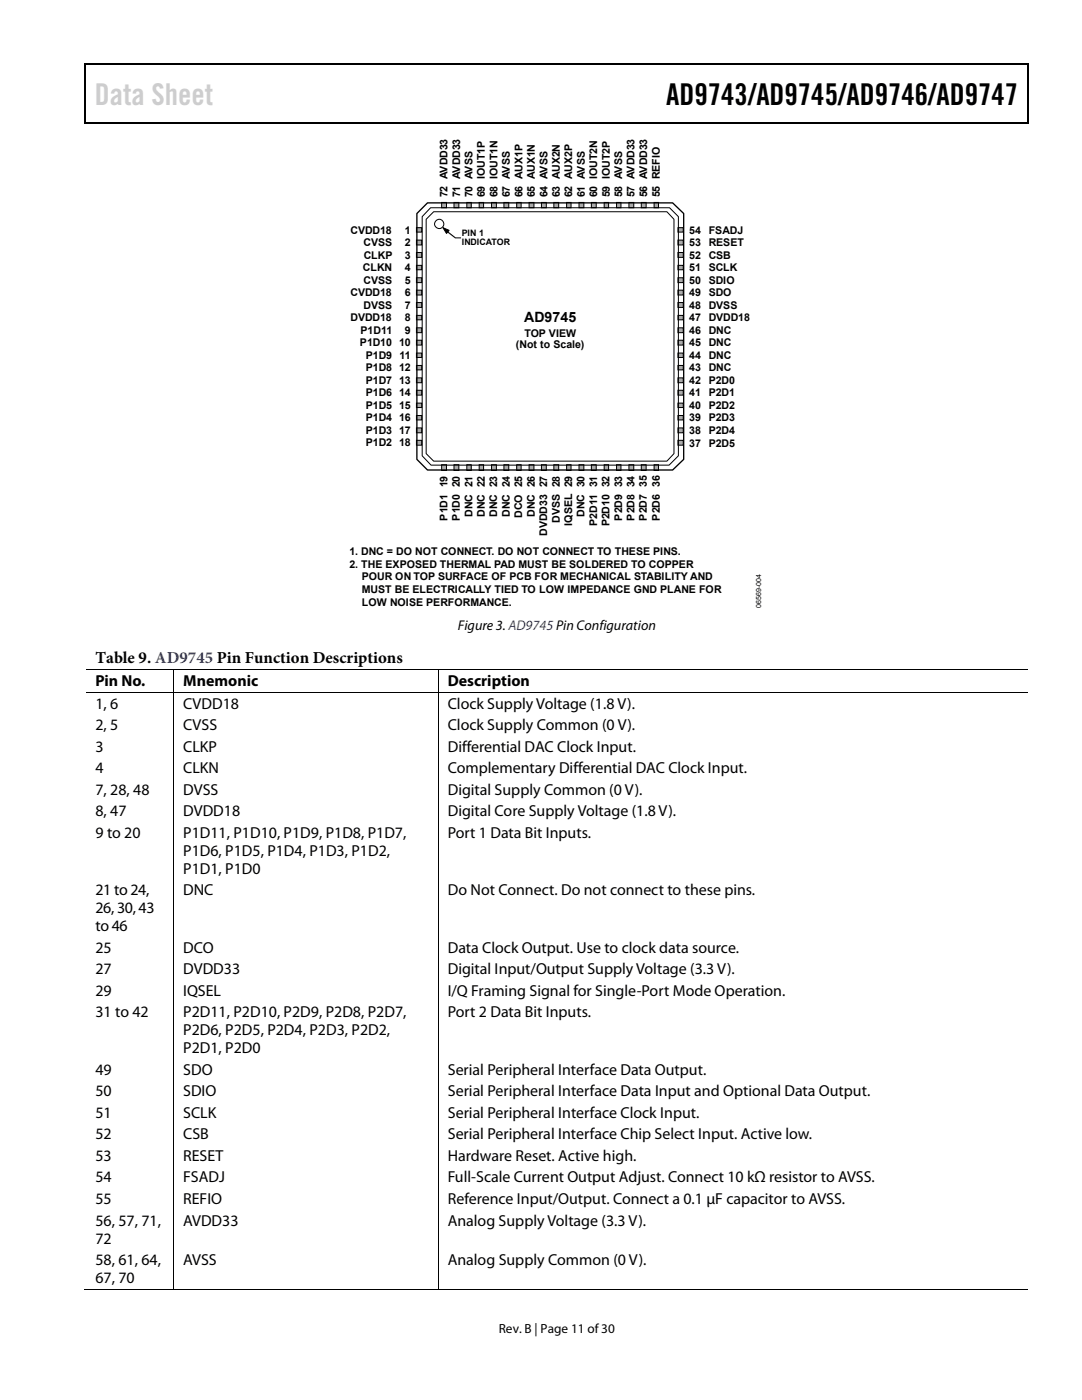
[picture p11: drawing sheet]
<svg xmlns="http://www.w3.org/2000/svg" width="216mm" height="279mm" viewBox="0 0 216 279" stroke-linecap="round" stroke-linejoin="round" font-family="sans-serif">
<path d="M16.9 12.7h.2v1h-.2zM16.9 12.7h.2v.3h-.2zM82.5 12.7h.3v.3h-.3zM205.1 12.7h.2v1h-.2zM205.1 12.7h.2v.3h-.2zM16.9 24.4h.2v.3h-.2zM82.3 24.4h.2v.3h-.2zM205.1 24.4h.2v.3h-.2z" fill="#000"/>
<path d="M17 13.7v10.7M17.1 12.8h65.4M82.8 12.8h122.3M205.2 13.7v10.7M17.1 24.5h188" fill="none" stroke="#000" stroke-width=".25"/>
<path d="M83.1 45.4h1.1v.9h-1.1z" fill="#acacac"/>
<path d="M83.1 45.4h1.1v.9h-1.1z" fill="none" stroke="#000" stroke-width=".2"/>
<path d="M83.1 47.9h1.1v1h-1.1z" fill="#acacac"/>
<path d="M83.1 47.9h1.1v1h-1.1z" fill="none" stroke="#000" stroke-width=".2"/>
<path d="M83.1 50.4h1.1v1h-1.1z" fill="#acacac"/>
<path d="M83.1 50.4h1.1v1h-1.1z" fill="none" stroke="#000" stroke-width=".2"/>
<path d="M83.1 53h1.1v.8h-1.1z" fill="#acacac"/>
<path d="M83.1 53h1.1v.8h-1.1z" fill="none" stroke="#000" stroke-width=".2"/>
<path d="M83.1 55.4h1.1v1h-1.1z" fill="#acacac"/>
<path d="M83.1 55.4h1.1v1h-1.1z" fill="none" stroke="#000" stroke-width=".2"/>
<path d="M83.1 57.9h1.1v1h-1.1z" fill="#acacac"/>
<path d="M83.1 57.9h1.1v1h-1.1z" fill="none" stroke="#000" stroke-width=".2"/>
<path d="M83.1 60.4h1.1v1h-1.1z" fill="#acacac"/>
<path d="M83.1 60.4h1.1v1h-1.1z" fill="none" stroke="#000" stroke-width=".2"/>
<path d="M83.1 62.9h1.1v.9h-1.1z" fill="#acacac"/>
<path d="M83.1 62.9h1.1v.9h-1.1z" fill="none" stroke="#000" stroke-width=".2"/>
<path d="M83.1 65.4h1.1v1h-1.1z" fill="#acacac"/>
<path d="M83.1 65.4h1.1v1h-1.1z" fill="none" stroke="#000" stroke-width=".2"/>
<path d="M83.1 67.9h1.1v1h-1.1z" fill="#acacac"/>
<path d="M83.1 67.9h1.1v1h-1.1z" fill="none" stroke="#000" stroke-width=".2"/>
<path d="M83.1 70.5h1.1v.8h-1.1z" fill="#acacac"/>
<path d="M83.1 70.5h1.1v.8h-1.1z" fill="none" stroke="#000" stroke-width=".2"/>
<path d="M83.1 72.9h1.1v.9h-1.1z" fill="#acacac"/>
<path d="M83.1 72.9h1.1v.9h-1.1z" fill="none" stroke="#000" stroke-width=".2"/>
<path d="M83.1 75.4h1.1v1h-1.1z" fill="#acacac"/>
<path d="M83.1 75.4h1.1v1h-1.1z" fill="none" stroke="#000" stroke-width=".2"/>
<path d="M83.1 77.9h1.1v1h-1.1z" fill="#acacac"/>
<path d="M83.1 77.9h1.1v1h-1.1z" fill="none" stroke="#000" stroke-width=".2"/>
<path d="M83.1 80.4h1.1v.9h-1.1z" fill="#acacac"/>
<path d="M83.1 80.4h1.1v.9h-1.1z" fill="none" stroke="#000" stroke-width=".2"/>
<path d="M83.1 82.9h1.1v.9h-1.1z" fill="#acacac"/>
<path d="M83.1 82.9h1.1v.9h-1.1z" fill="none" stroke="#000" stroke-width=".2"/>
<path d="M83.1 85.4h1.1v1h-1.1z" fill="#acacac"/>
<path d="M83.1 85.4h1.1v1h-1.1z" fill="none" stroke="#000" stroke-width=".2"/>
<path d="M83.1 87.9h1.1v.9h-1.1z" fill="#acacac"/>
<path d="M83.1 87.9h1.1v.9h-1.1z" fill="none" stroke="#000" stroke-width=".2"/>
<path d="M88.1 40.4h1v1.1h-1z" fill="#acacac"/>
<path d="M88.1 40.4h1v1.1h-1z" fill="none" stroke="#000" stroke-width=".2"/>
<path d="M90.6 40.4h1v1.1h-1z" fill="#acacac"/>
<path d="M90.6 40.4h1v1.1h-1z" fill="none" stroke="#000" stroke-width=".2"/>
<path d="M93.1 40.4h.9v1.1h-.9z" fill="#acacac"/>
<path d="M93.1 40.4h.9v1.1h-.9z" fill="none" stroke="#000" stroke-width=".2"/>
<path d="M95.6 40.4h.9v1.1h-.9z" fill="#acacac"/>
<path d="M95.6 40.4h.9v1.1h-.9z" fill="none" stroke="#000" stroke-width=".2"/>
<path d="M98.1 40.4h1v1.1h-1z" fill="#acacac"/>
<path d="M98.1 40.4h1v1.1h-1z" fill="none" stroke="#000" stroke-width=".2"/>
<path d="M100.5 40.4h1v1.1h-1z" fill="#acacac"/>
<path d="M100.5 40.4h1v1.1h-1z" fill="none" stroke="#000" stroke-width=".2"/>
<path d="M103.1 40.4h.9v1.1h-.9z" fill="#acacac"/>
<path d="M103.1 40.4h.9v1.1h-.9z" fill="none" stroke="#000" stroke-width=".2"/>
<path d="M105.6 40.4h.9v1.1h-.9z" fill="#acacac"/>
<path d="M105.6 40.4h.9v1.1h-.9z" fill="none" stroke="#000" stroke-width=".2"/>
<path d="M108 40.4h1v1.1h-1z" fill="#acacac"/>
<path d="M108 40.4h1v1.1h-1z" fill="none" stroke="#000" stroke-width=".2"/>
<path d="M110.5 40.4h1v1.1h-1z" fill="#acacac"/>
<path d="M110.5 40.4h1v1.1h-1z" fill="none" stroke="#000" stroke-width=".2"/>
<path d="M113.1 40.4h.8v1.1h-.8z" fill="#acacac"/>
<path d="M113.1 40.4h.8v1.1h-.8z" fill="none" stroke="#000" stroke-width=".2"/>
<path d="M115.5 40.4h1v1.1h-1z" fill="#acacac"/>
<path d="M115.5 40.4h1v1.1h-1z" fill="none" stroke="#000" stroke-width=".2"/>
<path d="M118 40.4h1v1.1h-1z" fill="#acacac"/>
<path d="M118 40.4h1v1.1h-1z" fill="none" stroke="#000" stroke-width=".2"/>
<path d="M120.6 40.4h.8v1.1h-.8z" fill="#acacac"/>
<path d="M120.6 40.4h.8v1.1h-.8z" fill="none" stroke="#000" stroke-width=".2"/>
<path d="M123 40.4h.9v1.1h-.9z" fill="#acacac"/>
<path d="M123 40.4h.9v1.1h-.9z" fill="none" stroke="#000" stroke-width=".2"/>
<path d="M125.5 40.4h1v1.1h-1z" fill="#acacac"/>
<path d="M125.5 40.4h1v1.1h-1z" fill="none" stroke="#000" stroke-width=".2"/>
<path d="M128 40.4h.9v1.1h-.9z" fill="#acacac"/>
<path d="M128 40.4h.9v1.1h-.9z" fill="none" stroke="#000" stroke-width=".2"/>
<path d="M130.5 40.4h.9v1.1h-.9z" fill="#acacac"/>
<path d="M130.5 40.4h.9v1.1h-.9z" fill="none" stroke="#000" stroke-width=".2"/>
<path d="M88.1 92.7h1v1.2h-1z" fill="#acacac"/>
<path d="M88.1 92.7h1v1.2h-1z" fill="none" stroke="#000" stroke-width=".2"/>
<path d="M90.6 92.7h1v1.2h-1z" fill="#acacac"/>
<path d="M90.6 92.7h1v1.2h-1z" fill="none" stroke="#000" stroke-width=".2"/>
<path d="M93.1 92.7h.9v1.2h-.9z" fill="#acacac"/>
<path d="M93.1 92.7h.9v1.2h-.9z" fill="none" stroke="#000" stroke-width=".2"/>
<path d="M95.6 92.7h.9v1.2h-.9z" fill="#acacac"/>
<path d="M95.6 92.7h.9v1.2h-.9z" fill="none" stroke="#000" stroke-width=".2"/>
<path d="M98.1 92.7h1v1.2h-1z" fill="#acacac"/>
<path d="M98.1 92.7h1v1.2h-1z" fill="none" stroke="#000" stroke-width=".2"/>
<path d="M100.5 92.7h1v1.2h-1z" fill="#acacac"/>
<path d="M100.5 92.7h1v1.2h-1z" fill="none" stroke="#000" stroke-width=".2"/>
<path d="M103.1 92.7h.9v1.2h-.9z" fill="#acacac"/>
<path d="M103.1 92.7h.9v1.2h-.9z" fill="none" stroke="#000" stroke-width=".2"/>
<path d="M105.6 92.7h.9v1.2h-.9z" fill="#acacac"/>
<path d="M105.6 92.7h.9v1.2h-.9z" fill="none" stroke="#000" stroke-width=".2"/>
<path d="M108 92.7h1v1.2h-1z" fill="#acacac"/>
<path d="M108 92.7h1v1.2h-1z" fill="none" stroke="#000" stroke-width=".2"/>
<path d="M110.5 92.7h1v1.2h-1z" fill="#acacac"/>
<path d="M110.5 92.7h1v1.2h-1z" fill="none" stroke="#000" stroke-width=".2"/>
<path d="M113.1 92.7h.8v1.2h-.8z" fill="#acacac"/>
<path d="M113.1 92.7h.8v1.2h-.8z" fill="none" stroke="#000" stroke-width=".2"/>
<path d="M115.5 92.7h1v1.2h-1z" fill="#acacac"/>
<path d="M115.5 92.7h1v1.2h-1z" fill="none" stroke="#000" stroke-width=".2"/>
<path d="M118 92.7h1v1.2h-1z" fill="#acacac"/>
<path d="M118 92.7h1v1.2h-1z" fill="none" stroke="#000" stroke-width=".2"/>
<path d="M120.6 92.7h.8v1.2h-.8z" fill="#acacac"/>
<path d="M120.6 92.7h.8v1.2h-.8z" fill="none" stroke="#000" stroke-width=".2"/>
<path d="M123 92.7h.9v1.2h-.9z" fill="#acacac"/>
<path d="M123 92.7h.9v1.2h-.9z" fill="none" stroke="#000" stroke-width=".2"/>
<path d="M125.5 92.7h1v1.2h-1z" fill="#acacac"/>
<path d="M125.5 92.7h1v1.2h-1z" fill="none" stroke="#000" stroke-width=".2"/>
<path d="M128 92.7h.9v1.2h-.9z" fill="#acacac"/>
<path d="M128 92.7h.9v1.2h-.9z" fill="none" stroke="#000" stroke-width=".2"/>
<path d="M130.5 92.7h.9v1.2h-.9z" fill="#acacac"/>
<path d="M130.5 92.7h.9v1.2h-.9z" fill="none" stroke="#000" stroke-width=".2"/>
<path d="M135.3 45.4h1v.9h-1z" fill="#acacac"/>
<path d="M135.3 45.4h1v.9h-1z" fill="none" stroke="#000" stroke-width=".2"/>
<path d="M135.3 47.9h1v1h-1z" fill="#acacac"/>
<path d="M135.3 47.9h1v1h-1z" fill="none" stroke="#000" stroke-width=".2"/>
<path d="M135.3 50.4h1v1h-1z" fill="#acacac"/>
<path d="M135.3 50.4h1v1h-1z" fill="none" stroke="#000" stroke-width=".2"/>
<path d="M135.3 53h1v.8h-1z" fill="#acacac"/>
<path d="M135.3 53h1v.8h-1z" fill="none" stroke="#000" stroke-width=".2"/>
<path d="M135.3 55.4h1v1h-1z" fill="#acacac"/>
<path d="M135.3 55.4h1v1h-1z" fill="none" stroke="#000" stroke-width=".2"/>
<path d="M135.3 57.9h1v1h-1z" fill="#acacac"/>
<path d="M135.3 57.9h1v1h-1z" fill="none" stroke="#000" stroke-width=".2"/>
<path d="M135.3 60.4h1v1h-1z" fill="#acacac"/>
<path d="M135.3 60.4h1v1h-1z" fill="none" stroke="#000" stroke-width=".2"/>
<path d="M135.3 62.9h1v.9h-1z" fill="#acacac"/>
<path d="M135.3 62.9h1v.9h-1z" fill="none" stroke="#000" stroke-width=".2"/>
<path d="M135.3 65.4h1v1h-1z" fill="#acacac"/>
<path d="M135.3 65.4h1v1h-1z" fill="none" stroke="#000" stroke-width=".2"/>
<path d="M135.3 67.9h1v1h-1z" fill="#acacac"/>
<path d="M135.3 67.9h1v1h-1z" fill="none" stroke="#000" stroke-width=".2"/>
<path d="M135.3 70.5h1v.8h-1z" fill="#acacac"/>
<path d="M135.3 70.5h1v.8h-1z" fill="none" stroke="#000" stroke-width=".2"/>
<path d="M135.3 72.9h1v.9h-1z" fill="#acacac"/>
<path d="M135.3 72.9h1v.9h-1z" fill="none" stroke="#000" stroke-width=".2"/>
<path d="M135.3 75.4h1v1h-1z" fill="#acacac"/>
<path d="M135.3 75.4h1v1h-1z" fill="none" stroke="#000" stroke-width=".2"/>
<path d="M135.3 77.9h1v1h-1z" fill="#acacac"/>
<path d="M135.3 77.9h1v1h-1z" fill="none" stroke="#000" stroke-width=".2"/>
<path d="M135.3 80.4h1v.9h-1z" fill="#acacac"/>
<path d="M135.3 80.4h1v.9h-1z" fill="none" stroke="#000" stroke-width=".2"/>
<path d="M135.3 82.9h1v.9h-1z" fill="#acacac"/>
<path d="M135.3 82.9h1v.9h-1z" fill="none" stroke="#000" stroke-width=".2"/>
<path d="M135.3 85.4h1v1h-1z" fill="#acacac"/>
<path d="M135.3 85.4h1v1h-1z" fill="none" stroke="#000" stroke-width=".2"/>
<path d="M135.3 87.9h1v.9h-1z" fill="#acacac"/>
<g fill="none" stroke="#000" stroke-width=".2">
<path d="M85.9 41.5h47.7l1.8 1.7v47.8l-1.9 1.8h-47.5l-1.8-1.8v-47.8zM86.5 42.3h46.6l1.4 1.5v46.7l-1.4 1.5h-46.6l-1.5-1.5v-46.7zM88.4 45.4l1.2 .6-.5 .6zM89.2 46.1l1.6 1.3M90.8 47.5h1.2M135.3 87.9h1v.9h-1zM17.1 133.7h17.5M17.1 138.2h17.5M34.7 133.8v4.3M34.7 138.3v119M34.8 133.7h52.6M34.8 138.2h52.6"/>
<path d="M87.4 133.8v4.3M87.4 138.3v119M87.5 133.7h117.6M87.5 138.2h117.6M16.9 257.3h17.7M34.8 257.3h52.6M87.5 257.3h117.6"/>
<circle cx="87.6" cy="44.7" r=".92"/>
</g>
<path d="M88.4 45.4l1.2 .6-.5 .6zM89.2 46.1l1.6 1.3zM34.6 133.6h.2v.2h-.2zM34.6 138.1h.2v.2h-.2zM87.4 133.6h.1v.2h-.1zM87.4 138.1h.1v.2h-.1zM34.6 257.3h.2v.1h-.2zM87.4 257.3h.1v.1h-.1z" fill="#000"/>
<path d="M85.3 40.5h48.9l2.2 2.1v49.1l-2.2 2.1h-48.9l-2.1-2.1v-49.1z" fill="none" stroke="#000" stroke-width=".26"/>
<text font-size="6" fill="#cdcdcd" x="18.9" y="21">Data Sheet</text>
<text font-size="6" x="132.9" y="21">AD9743/AD9745/AD9746/AD9747</text>
<text font-size="3.3" x="19" y="132.4">Table 9. AD9745 Pin Function Descriptions</text>
<g font-size="3.2">
<text x="19" y="136.9">Pin No.</text>
<text x="36.6" y="136.9">Mnemonic</text>
<text x="89.3" y="136.9">Description</text>
<text x="19" y="141.4">1, 6</text>
<text x="36.6" y="141.4">CVDD18</text>
<text x="89.3" y="141.4">Clock Supply Voltage (1.8 V).</text>
<text x="19" y="145.7">2, 5</text>
<text x="36.6" y="145.7">CVSS</text>
<text x="89.3" y="145.7">Clock Supply Common (0 V).</text>
<text x="19" y="150">3</text>
<text x="19" y="154.3">4</text>
<text x="36.6" y="150">CLKP</text>
<text x="36.6" y="154.3">CLKN</text>
<text x="89.3" y="154.3">Complementary Differential DAC Clock Input.</text>
<text x="89.3" y="150">Differential DAC Clock Input.</text>
<text x="19" y="158.6">7, 28, 48</text>
<text x="36.6" y="158.6">DVSS</text>
<text x="89.3" y="158.6">Digital Supply Common (0 V).</text>
<text x="19" y="162.9">8, 47</text>
<text x="19" y="167.2">9 to 20</text>
<text x="36.6" y="162.9">DVDD18</text>
<text x="36.6" y="167.2">P1D11, P1D10, P1D9, P1D8, P1D7,</text>
<text x="89.3" y="162.9">Digital Core Supply Voltage (1.8 V).</text>
<text x="89.3" y="167.2">Port 1 Data Bit Inputs.</text>
<text x="36.6" y="170.8">P1D6, P1D5, P1D4, P1D3, P1D2,</text>
<text x="19" y="178.7">21 to 24,</text>
<text x="36.6" y="174.4">P1D1, P1D0</text>
<text x="36.6" y="178.7">DNC</text>
<text x="89.3" y="178.7">Do Not Connect. Do not connect to these pins.</text>
<text x="19" y="182.3">26,30,43</text>
<text x="19.1" y="185.9">to 46</text>
<text x="19" y="190.1">25</text>
<text x="36.6" y="190.1">DCO</text>
<text x="89.3" y="190.1">Data Clock Output. Use to clock data source.</text>
<text x="19" y="194.4">27</text>
<text x="36.6" y="194.4">DVDD33</text>
<text x="89.3" y="194.4">Digital Input/Output Supply Voltage (3.3 V).</text>
<text x="19" y="198.7">29</text>
<text x="19" y="203">31 to 42</text>
<text x="36.6" y="198.7">IQSEL</text>
<text x="36.6" y="203.1">P2D11, P2D10, P2D9, P2D8, P2D7,</text>
<text x="89.3" y="198.7">I/Q Framing Signal for Single-Port Mode Operation.</text>
<text x="89.3" y="203">Port 2 Data Bit Inputs.</text>
<text x="36.6" y="206.6">P2D6, P2D5, P2D4, P2D3, P2D2,</text>
<text x="19" y="214.5">49</text>
<text x="36.6" y="214.5">SDO</text>
<text x="36.6" y="210.2">P2D1, P2D0</text>
<text x="89.3" y="214.5">Serial Peripheral Interface Data Output.</text>
<text x="19" y="218.8">50</text>
<text x="36.6" y="218.8">SDIO</text>
<text x="89.3" y="218.8">Serial Peripheral Interface Data Input and Optional Data Output.</text>
<text x="19" y="223.1">51</text>
<text x="19" y="227.4">52</text>
<text x="36.6" y="223.1">SCLK</text>
<text x="36.6" y="227.4">CSB</text>
<text x="89.3" y="227.4">Serial Peripheral Interface Chip Select Input. Active low.</text>
<text x="89.3" y="223.1">Serial Peripheral Interface Clock Input.</text>
<text x="19" y="231.7">53</text>
<text x="36.6" y="231.7">RESET</text>
<text x="89.3" y="231.7">Hardware Reset. Active high.</text>
<text x="19" y="236">54</text>
<text x="36.6" y="236">FSADJ</text>
<text x="89.3" y="236">Full-Scale Current Output Adjust. Connect 10 kΩ resistor to AVSS.</text>
<text x="19" y="240.3">55</text>
<text x="19" y="244.6">56, 57, 71,</text>
<text x="36.6" y="240.3">REFIO</text>
<text x="36.6" y="244.6">AVDD33</text>
<text x="89.3" y="244.6">Analog Supply Voltage (3.3 V).</text>
<text x="89.3" y="240.3">Reference Input/Output. Connect a 0.1 μF capacitor to AVSS.</text>
<text x="19" y="248.2">72</text>
<text x="19" y="252.5">58, 61, 64,</text>
<text x="19" y="256.1">67, 70</text>
<text x="36.6" y="252.5">AVSS</text>
<text x="89.3" y="252.5">Analog Supply Common (0 V).</text>
</g>
<g font-size="2.8">
<text x="104.6" y="64.2">AD9745</text>
<text x="91.4" y="125.8">Figure 3. AD9745 Pin Configuration</text>
</g>
<text font-size="2.6" x="99.5" y="266">Rev. B | Page 11 of30</text>
<g font-size="2.1">
<text x="89.3" y="39.4" transform="rotate(-90 89.3 39.4)">72 AVDD33</text>
<text x="91.8" y="39.4" transform="rotate(-90 91.8 39.4)">71 AVDD33</text>
<text x="94.3" y="39.4" transform="rotate(-90 94.3 39.4)">70 AVSS</text>
<text x="96.8" y="39.4" transform="rotate(-90 96.8 39.4)">69 IOUT1P</text>
<text x="99.3" y="39.4" transform="rotate(-90 99.3 39.4)">68 IOUT1N</text>
<text x="101.8" y="39.4" transform="rotate(-90 101.8 39.4)">67 AVSS</text>
<text x="104.2" y="39.4" transform="rotate(-90 104.2 39.4)">66 AUX1P</text>
<text x="106.7" y="39.4" transform="rotate(-90 106.7 39.4)">65 AUX1N</text>
<text x="109.2" y="39.4" transform="rotate(-90 109.2 39.4)">64 AVSS</text>
<text x="111.7" y="39.4" transform="rotate(-90 111.7 39.4)">63 AUX2N</text>
<text x="114.2" y="39.4" transform="rotate(-90 114.2 39.4)">62 AUX2P</text>
<text x="116.7" y="39.4" transform="rotate(-90 116.7 39.4)">61 AVSS</text>
<text x="119.2" y="39.4" transform="rotate(-90 119.2 39.4)">60 IOUT2N</text>
<text x="121.7" y="39.4" transform="rotate(-90 121.7 39.4)">59 IOUT2P</text>
<text x="124.2" y="39.4" transform="rotate(-90 124.2 39.4)">58 AVSS</text>
<text x="126.6" y="39.4" transform="rotate(-90 126.6 39.4)">57 AVDD33</text>
<text x="129.1" y="39.4" transform="rotate(-90 129.1 39.4)">56 AVDD33</text>
<text x="131.7" y="39.4" transform="rotate(-90 131.7 39.4)">55 REFIO</text>
<text x="69.9" y="46.6">CVDD18</text>
<text x="80.8" y="46.6">1</text>
<text x="137.5" y="46.6">54</text>
<text x="141.4" y="46.6">FSADJ</text>
<text x="72.5" y="49.1">CVSS</text>
<text x="72.6" y="51.6">CLKP</text>
<text x="80.8" y="49.1">2</text>
<text x="80.8" y="51.6">3</text>
<text x="137.5" y="49.1">53</text>
<text x="137.5" y="51.6">52</text>
<text x="141.4" y="49.1">RESET</text>
<text x="141.4" y="51.6">CSB</text>
<text x="69.9" y="59.1">CVDD18</text>
<text x="72.4" y="54.1">CLKN</text>
<text x="72.5" y="56.6">CVSS</text>
<text x="80.8" y="54.1">4</text>
<text x="80.8" y="56.6">5</text>
<text x="80.8" y="59.1">6</text>
<text x="137.5" y="54.1">51</text>
<text x="137.5" y="56.6">50</text>
<text x="137.5" y="59.1">49</text>
<text x="141.4" y="54.1">SCLK</text>
<text x="141.4" y="56.6">SDIO</text>
<text x="141.4" y="59.1">SDO</text>
<text x="69.9" y="64.1">DVDD18</text>
<text x="72.5" y="61.6">DVSS</text>
<text x="80.8" y="61.6">7</text>
<text x="80.8" y="64.1">8</text>
<text x="137.5" y="61.6">48</text>
<text x="137.5" y="64.1">47</text>
<text x="141.4" y="61.6">DVSS</text>
<text x="141.4" y="64.1">DVDD18</text>
<text x="71.8" y="69.1">P1D10</text>
<text x="71.9" y="66.6">P1D11</text>
<text x="73" y="71.6">P1D9</text>
<text x="79.6" y="69.1">10</text>
<text x="79.7" y="71.6">11</text>
<text x="80.8" y="66.6">9</text>
<text x="103" y="69.4">(Not to Scale)</text>
<text x="104.6" y="67.3">TOP VIEW</text>
<text x="137.5" y="66.6">46</text>
<text x="137.5" y="69.1">45</text>
<text x="137.5" y="71.6">44</text>
<text x="141.4" y="66.6">DNC</text>
<text x="141.4" y="69.1">DNC</text>
<text x="141.4" y="71.6">DNC</text>
<text x="73" y="74.1">P1D8</text>
<text x="73" y="76.6">P1D7</text>
<text x="79.6" y="74.1">12</text>
<text x="79.6" y="76.6">13</text>
<text x="137.5" y="74.1">43</text>
<text x="137.5" y="76.6">42</text>
<text x="141.4" y="74.1">DNC</text>
<text x="141.4" y="76.6">P2D0</text>
<text x="73" y="79.1">P1D6</text>
<text x="73" y="81.5">P1D5</text>
<text x="79.6" y="79.1">14</text>
<text x="79.6" y="81.6">15</text>
<text x="137.5" y="79.1">41</text>
<text x="137.5" y="81.6">40</text>
<text x="141.4" y="79.1">P2D1</text>
<text x="141.4" y="81.6">P2D2</text>
<text x="73" y="84">P1D4</text>
<text x="73" y="86.5">P1D3</text>
<text x="73" y="89.1">P1D2</text>
<text x="79.6" y="86.5">17</text>
<text x="79.6" y="89.1">18</text>
<text x="79.6" y="84">16</text>
<text x="137.5" y="84.1">39</text>
<text x="137.5" y="86.6">38</text>
<text x="137.5" y="89.1">37</text>
<text x="141.4" y="84.1">P2D3</text>
<text x="141.4" y="86.6">P2D4</text>
<text x="141.4" y="89.1">P2D5</text>
<text x="89.3" y="97.2" transform="rotate(-90 89.3 97.2)">19</text>
<text x="91.8" y="97.2" transform="rotate(-90 91.8 97.2)">20</text>
<text x="109.2" y="97.2" transform="rotate(-90 109.2 97.2)">27</text>
<text x="119.1" y="97.2" transform="rotate(-90 119.1 97.2)">31</text>
<text x="121.6" y="97.2" transform="rotate(-90 121.6 97.2)">32</text>
<text x="124.1" y="97.2" transform="rotate(-90 124.1 97.2)">33</text>
<text x="126.6" y="97.2" transform="rotate(-90 126.6 97.2)">34</text>
<text x="129.1" y="97.2" transform="rotate(-90 129.1 97.2)">35</text>
<text x="131.6" y="97.2" transform="rotate(-90 131.6 97.2)">36</text>
<text x="89.3" y="103.9" transform="rotate(-90 89.3 103.9)">P1D1</text>
<text x="91.8" y="103.9" transform="rotate(-90 91.8 103.9)">P1D0</text>
<text x="94.3" y="103.2" transform="rotate(-90 94.3 103.2)">DNC 21</text>
<text x="96.7" y="103.2" transform="rotate(-90 96.7 103.2)">DNC 22</text>
<text x="99.2" y="103.2" transform="rotate(-90 99.2 103.2)">DNC 23</text>
<text x="101.7" y="103.2" transform="rotate(-90 101.7 103.2)">DNC 24</text>
<text x="104.2" y="103.3" transform="rotate(-90 104.2 103.3)">DCO 25</text>
<text x="106.7" y="103.2" transform="rotate(-90 106.7 103.2)">DNC 26</text>
<text x="109.2" y="107" transform="rotate(-90 109.2 107)">DVDD33</text>
<text x="111.7" y="104.4" transform="rotate(-90 111.7 104.4)">DVSS 28</text>
<text x="114.2" y="104.9" transform="rotate(-90 114.2 104.9)">IQSEL 29</text>
<text x="116.7" y="103.2" transform="rotate(-90 116.7 103.2)">DNC 30</text>
<text x="119.1" y="105" transform="rotate(-90 119.1 105)">P2D11</text>
<text x="121.6" y="105.1" transform="rotate(-90 121.6 105.1)">P2D10</text>
<text x="124.1" y="103.9" transform="rotate(-90 124.1 103.9)">P2D9</text>
<text x="126.6" y="103.9" transform="rotate(-90 126.6 103.9)">P2D8</text>
<text x="129.1" y="103.9" transform="rotate(-90 129.1 103.9)">P2D7</text>
<text x="131.6" y="103.9" transform="rotate(-90 131.6 103.9)">P2D6</text>
<text x="69.7" y="110.7">1. DNC = DO NOT CONNECT. DO NOT CONNECT TO THESE PINS.</text>
<text x="69.7" y="113.3">2. THE EXPOSED THERMAL PAD MUST BE SOLDERED TO COPPER</text>
<text x="72.2" y="115.8">POUR ON TOP SURFACE OF PCB FOR MECHANICAL STABILITY AND</text>
<text x="72.2" y="118.4">MUST BE ELECTRICALLY TIED TO LOW IMPEDANCE GND PLANE FOR</text>
<text x="72.2" y="120.9">LOW NOISE PERFORMANCE.</text>
</g>
<g font-size="1.8">
<text x="92.2" y="47.2">PIN 1</text>
<text x="92.2" y="48.9">INDICATOR</text>
</g>
<text font-size="1.4" x="151.9" y="121.4" transform="rotate(-90 151.9 121.4)">06569-004</text>
</svg>
